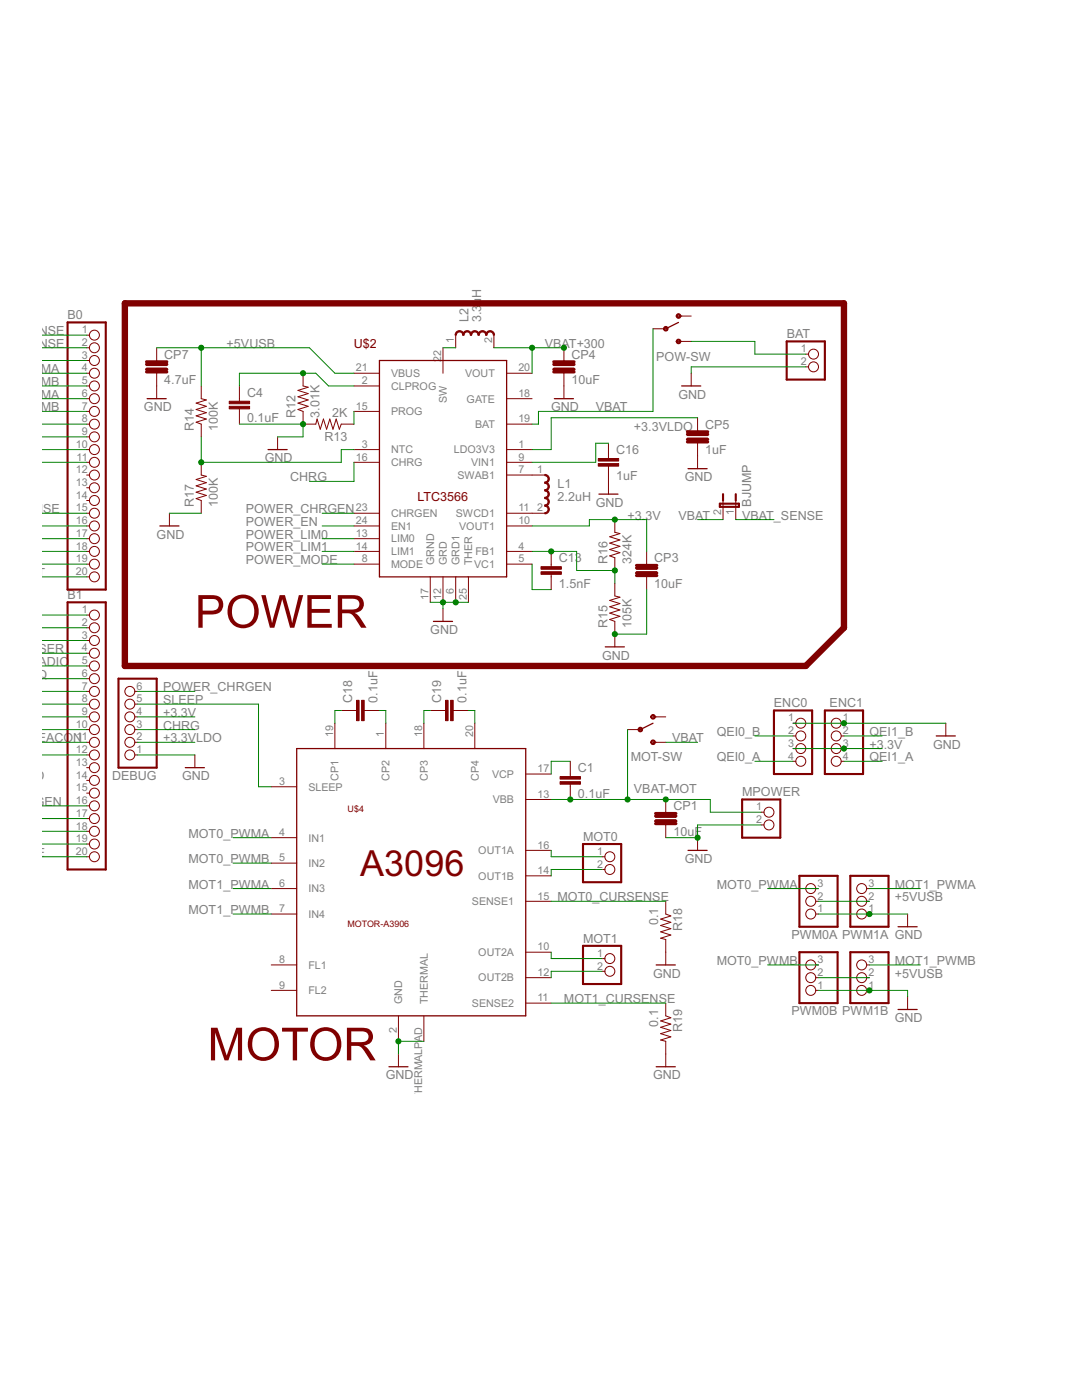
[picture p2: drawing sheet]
<svg xmlns="http://www.w3.org/2000/svg" width="216mm" height="279mm" viewBox="0 0 216 279" stroke-linecap="round" stroke-linejoin="round" font-family="sans-serif">
<g fill="#800000" stroke="#800000" stroke-width="1.3">
<path d="M24.9 60.5v72.4z"/>
<path d="M24.9 132.9h135.9z"/>
<path d="M160.8 132.9l7.6-7.6z"/>
<path d="M168.4 60.5v64.8z"/>
<path d="M24.9 60.5h143.5z"/>
</g>
<g fill="#800000" stroke="#800000" stroke-width=".2">
<path d="M106.2 102.4h2.5z"/>
<path d="M106.2 94.8h2.5z"/>
<path d="M98.6 66.9v2.5z"/>
<path d="M90.9 66.9v2.5z"/>
<path d="M47.8 77v2.6z"/>
<path d="M47.8 82.1v2.5z"/>
<path d="M47.8 79.6v.5z"/>
<path d="M47.8 81.6v.5z"/>
<path d="M110 110v2.6z"/>
<path d="M110 115.1v2.6z"/>
<path d="M110 112.6v.5z"/>
<path d="M110 114.6v.5z"/>
<path d="M60.5 74.5v2.5z"/>
<path d="M60.5 82.1v2.5z"/>
<path d="M59.5 81.7l1 .4z"/>
<path d="M59.5 81.7l2-.6z"/>
<path d="M59.5 80.5l2 .6z"/>
<path d="M59.5 80.5l2-.7z"/>
<path d="M59.5 79.2l2 .6z"/>
<path d="M59.5 79.2l2-.7z"/>
<path d="M59.5 77.9l2 .6z"/>
<path d="M59.5 77.9l2-.6z"/>
<path d="M60.5 77l1 .3z"/>
<path d="M60.5 84.6h2.5z"/>
<path d="M68.1 84.6h2.5z"/>
<path d="M68.1 84.6l-.4 1.1z"/>
<path d="M67.1 83.6l.6 2.1z"/>
<path d="M67.1 83.6l-.7 2.1z"/>
<path d="M65.8 83.6l.6 2.1z"/>
<path d="M65.8 83.6l-.6 2.1z"/>
<path d="M64.5 83.6l.7 2.1z"/>
<path d="M64.5 83.6l-.6 2.1z"/>
<path d="M63.3 83.6l.6 2.1z"/>
<path d="M63.3 83.6l-.3 1z"/>
<path d="M40.2 77v2.6z"/>
<path d="M40.2 84.6v2.6z"/>
<path d="M39.1 84.3l1.1 .3z"/>
<path d="M39.1 84.3l2.1-.7z"/>
<path d="M39.1 83l2.1 .6z"/>
<path d="M39.1 83l2.1-.6z"/>
<path d="M39.1 81.7l2.1 .7z"/>
<path d="M39.1 81.7l2.1-.6z"/>
<path d="M39.1 80.5l2.1 .6z"/>
<path d="M39.1 80.5l2.1-.7z"/>
<path d="M40.2 79.6l1 .2z"/>
<path d="M121.4 88.5v2.5z"/>
<path d="M121.4 93.5v2.6z"/>
<path d="M121.4 91v.5z"/>
<path d="M121.4 93v.5z"/>
<path d="M122.7 116.4v2.5z"/>
<path d="M122.7 124v2.6z"/>
<path d="M121.7 123.6l1 .4z"/>
<path d="M121.7 123.6l2-.6z"/>
<path d="M121.7 122.4l2 .6z"/>
<path d="M121.7 122.4l2-.7z"/>
<path d="M121.7 121.1l2 .6z"/>
<path d="M121.7 121.1l2-.6z"/>
<path d="M121.7 119.8l2 .7z"/>
<path d="M121.7 119.8l2-.6z"/>
<path d="M122.7 118.9l1 .3z"/>
<path d="M122.7 103.7v2.5z"/>
<path d="M122.7 111.3v2.6z"/>
<path d="M121.7 110.9l1 .4z"/>
<path d="M121.7 110.9l2-.6z"/>
<path d="M121.7 109.7l2 .6z"/>
<path d="M121.7 109.7l2-.7z"/>
<path d="M121.7 108.4l2 .6z"/>
<path d="M121.7 108.4l2-.6z"/>
<path d="M121.7 107.1l2 .7z"/>
<path d="M121.7 107.1l2-.6z"/>
<path d="M122.7 106.2l1 .3z"/>
<path d="M40.2 92.3v2.5z"/>
<path d="M40.2 99.9v2.5z"/>
<path d="M39.1 99.5l1.1 .4z"/>
<path d="M39.1 99.5l2.1-.6z"/>
<path d="M39.1 98.2l2.1 .7z"/>
<path d="M39.1 98.2l2.1-.6z"/>
<path d="M39.1 97l2.1 .6z"/>
<path d="M39.1 97l2.1-.7z"/>
<path d="M39.1 95.7l2.1 .6z"/>
<path d="M39.1 95.7l2.1-.6z"/>
<path d="M40.2 94.8l1 .3z"/>
<path d="M17.3 122.7h.5z"/>
<path d="M17.3 125.3h.5z"/>
<path d="M17.3 127.8h.5z"/>
<path d="M17.3 130.4h.5z"/>
<path d="M17.3 132.9h.5z"/>
<path d="M17.3 135.4h.5z"/>
<path d="M17.3 138h.5z"/>
<path d="M17.3 140.5h.5z"/>
<path d="M17.3 143.1h.5z"/>
<path d="M17.3 145.6h.5z"/>
<path d="M17.3 148.1h.5z"/>
<path d="M17.3 150.7h.5z"/>
<path d="M17.3 153.2h.5z"/>
<path d="M17.3 155.7h.5z"/>
<path d="M17.3 158.3h.5z"/>
<path d="M17.3 160.8h.5z"/>
<path d="M17.3 163.4h.5z"/>
<path d="M17.3 165.9h.5z"/>
<path d="M17.3 168.4h.5z"/>
<path d="M17.3 171h.5z"/>
<path d="M17.3 66.9h.5z"/>
<path d="M17.3 69.4h.5z"/>
<path d="M17.3 71.9h.5z"/>
<path d="M17.3 74.5h.5z"/>
<path d="M17.3 77h.5z"/>
<path d="M17.3 79.6h.5z"/>
<path d="M17.3 82.1h.5z"/>
<path d="M17.3 84.6h.5z"/>
<path d="M17.3 87.2h.5z"/>
<path d="M17.3 89.7h.5z"/>
<path d="M17.3 92.3h.5z"/>
<path d="M17.3 94.8h.5z"/>
<path d="M17.3 97.3h.5z"/>
<path d="M17.3 99.9h.5z"/>
<path d="M17.3 102.4h.5z"/>
<path d="M17.3 105h.5z"/>
<path d="M17.3 107.5h.5z"/>
<path d="M17.3 110h.5z"/>
<path d="M17.3 112.6h.5z"/>
<path d="M17.3 115.1h.5z"/>
<path d="M77 144.3v5.1z"/>
<path d="M79.5 202.7v5.1z"/>
<path d="M54.1 157h5.1z"/>
<path d="M54.1 167.2h5.1z"/>
<path d="M54.1 172.3h5.1z"/>
<path d="M54.1 177.3h5.1z"/>
<path d="M54.1 182.4h5.1z"/>
<path d="M54.1 192.6h5.1z"/>
<path d="M54.1 197.7h5.1z"/>
<path d="M104.9 190h5.1z"/>
<path d="M104.9 200.2h5.1z"/>
<path d="M104.9 195.1h5.1z"/>
<path d="M104.9 159.6h5.1z"/>
<path d="M104.9 174.8h5.1z"/>
<path d="M104.9 179.9h5.1z"/>
<path d="M104.9 169.7h5.1z"/>
<path d="M104.9 154.5h5.1z"/>
<path d="M84.6 144.3v5.1z"/>
<path d="M66.8 144.3v5.1z"/>
<path d="M94.7 144.3v5.1z"/>
<path d="M84.6 202.7v5.1z"/>
<path d="M68.1 141.8h2.5z"/>
<path d="M73.2 141.8h2.5z"/>
<path d="M70.6 141.8h.5z"/>
<path d="M72.7 141.8h.5z"/>
<path d="M85.9 141.8h2.5z"/>
<path d="M90.9 141.8h2.6z"/>
<path d="M88.4 141.8h.5z"/>
<path d="M90.4 141.8h.5z"/>
<path d="M31.3 77v2.6z"/>
<path d="M33.8 102.4v2.6z"/>
<path d="M88.4 121.5v2.5z"/>
<path d="M55.4 87.2v2.5z"/>
<path d="M112.5 77v2.6z"/>
<path d="M139.2 91v2.5z"/>
<path d="M121.4 96.1v2.5z"/>
<path d="M122.7 126.6v2.5z"/>
<path d="M139.2 167.2v2.5z"/>
<path d="M79.5 210.4v2.5z"/>
<path d="M132.8 187.5v2.5z"/>
<path d="M132.8 179.9v2.5z"/>
<path d="M132.8 182.4l1.1 .4z"/>
<path d="M131.8 183.4l2.1-.6z"/>
<path d="M131.8 183.4l2.1 .7z"/>
<path d="M131.8 184.7l2.1-.6z"/>
<path d="M131.8 184.7l2.1 .6z"/>
<path d="M131.8 186l2.1-.7z"/>
<path d="M131.8 186l2.1 .6z"/>
<path d="M131.8 187.2l2.1-.6z"/>
<path d="M131.8 187.2l1 .3z"/>
<path d="M132.8 207.8v2.6z"/>
<path d="M132.8 200.2v2.5z"/>
<path d="M132.8 202.7l1.1 .4z"/>
<path d="M131.8 203.8l2.1-.7z"/>
<path d="M131.8 203.8l2.1 .6z"/>
<path d="M131.8 205l2.1-.6z"/>
<path d="M131.8 205l2.1 .7z"/>
<path d="M131.8 206.3l2.1-.6z"/>
<path d="M131.8 206.3l2.1 .6z"/>
<path d="M131.8 207.6l2.1-.7z"/>
<path d="M131.8 207.6l1 .2z"/>
<path d="M132.8 210.4v2.5z"/>
<path d="M132.8 190v2.6z"/>
<path d="M120.1 171h.6z"/>
<path d="M120.1 173.5h.6z"/>
<path d="M120.1 191.3h.6z"/>
<path d="M120.1 193.8h.6z"/>
<path d="M132.8 159.6v2.5z"/>
<path d="M132.8 164.6v2.6z"/>
<path d="M132.8 162.1v.5z"/>
<path d="M132.8 164.1v.5z"/>
<path d="M129 110v2.6z"/>
<path d="M129 115.1v2.6z"/>
<path d="M129 112.6v.5z"/>
<path d="M129 114.6v.5z"/>
<path d="M112.5 69.4v2.5z"/>
<path d="M112.5 74.5v2.5z"/>
<path d="M112.5 71.9v.6z"/>
<path d="M112.5 74v.5z"/>
<path d="M139.2 83.4v2.5z"/>
<path d="M139.2 88.5v2.5z"/>
<path d="M139.2 85.9v.5z"/>
<path d="M139.2 87.9v.6z"/>
<path d="M31.3 69.4v2.5z"/>
<path d="M31.3 74.5v2.5z"/>
<path d="M31.3 71.9v.6z"/>
<path d="M31.3 74v.5z"/>
<path d="M160.8 70.7h.5z"/>
<path d="M160.8 73.2h.5z"/>
<path d="M137.9 74.5v2.5z"/>
<path d="M113.8 151.9v2.6z"/>
<path d="M113.8 157v2.6z"/>
<path d="M113.8 154.5v.5z"/>
<path d="M113.8 156.5v.5z"/>
<path d="M158.2 144.3h.6z"/>
<path d="M158.2 146.9h.6z"/>
<path d="M158.2 149.4h.6z"/>
<path d="M158.2 151.9h.6z"/>
<path d="M167.9 144.3h.5z"/>
<path d="M167.9 146.9h.5z"/>
<path d="M167.9 149.4h.5z"/>
<path d="M167.9 151.9h.5z"/>
<path d="M162.8 182.4h.5z"/>
<path d="M162.8 179.9h.5z"/>
<path d="M162.8 177.3h.5z"/>
<path d="M172.9 182.4h.6z"/>
<path d="M172.9 179.9h.6z"/>
<path d="M172.9 177.3h.6z"/>
<path d="M162.8 197.7h.5z"/>
<path d="M162.8 195.1h.5z"/>
<path d="M162.8 192.6h.5z"/>
<path d="M172.9 197.7h.6z"/>
<path d="M172.9 195.1h.6z"/>
<path d="M172.9 192.6h.6z"/>
<path d="M188.7 144.3v2.6z"/>
<path d="M26.9 150.7h.6z"/>
<path d="M26.9 148.1h.6z"/>
<path d="M26.9 145.6h.6z"/>
<path d="M26.9 143.1h.6z"/>
<path d="M26.9 140.5h.6z"/>
<path d="M26.9 138h.6z"/>
<path d="M38.9 150.7v2.5z"/>
<path d="M181.1 198.9v2.6z"/>
<path d="M181.1 182.4v2.6z"/>
<path d="M146.8 101.2v2.5z"/>
<path d="M146.8 99.9v1.3z"/>
<path d="M144.3 101.2v2.5z"/>
<path d="M144.3 99.9v1.3z"/>
<path d="M130.3 65.6h2.5z"/>
<path d="M135.4 68.1h2.5z"/>
<path d="M135.4 68.1h.6z"/>
<path d="M135.4 63.1h.6z"/>
<path d="M135.4 63.1h2.5z"/>
<path d="M125.2 145.6h2.6z"/>
<path d="M130.3 148.1h2.5z"/>
<path d="M130.3 148.1h.6z"/>
<path d="M130.3 143.1h.6z"/>
<path d="M130.3 143.1h2.5z"/>
<path d="M151.9 162.1h.5z"/>
<path d="M151.9 164.6h.5z"/>
<path d="M70.6 74.5h5.1z"/>
<path d="M70.6 77h5.1z"/>
<path d="M70.6 82.1h5.1z"/>
<path d="M70.6 89.7h5.1z"/>
<path d="M70.6 92.3h5.1z"/>
<path d="M70.6 102.4h5.1z"/>
<path d="M70.6 105h5.1z"/>
<path d="M70.6 107.5h5.1z"/>
<path d="M70.6 110h5.1z"/>
<path d="M70.6 112.6h5.1z"/>
<path d="M88.4 69.4v5.1z"/>
<path d="M101.1 74.5h5.1z"/>
<path d="M101.1 79.6h5.1z"/>
<path d="M101.1 89.7h5.1z"/>
<path d="M101.1 92.3h5.1z"/>
<path d="M101.1 94.8h5.1z"/>
<path d="M101.1 102.4h5.1z"/>
<path d="M101.1 110h5.1z"/>
<path d="M101.1 105h5.1z"/>
<path d="M101.1 112.6h5.1z"/>
<path d="M101.1 84.6h5.1z"/>
<path d="M85.9 115.1v5.1z"/>
<path d="M88.4 115.1v5.1z"/>
<path d="M90.9 115.1v5.1z"/>
<path d="M93.5 115.1v5.1z"/>
<path d="M108.7 94.7a.89 .89 0 0 1 .9 .9 .89 .89 0 0 1-.9 .9v-.3a.63 .63 0 0 0 .6-.6 .63 .63 0 0 0-.6-.7z" fill-rule="evenodd"/>
<path d="M108.7 96.2a.89 .89 0 0 1 .9 .9 .89 .89 0 0 1-.9 .9v-.3a.63 .63 0 0 0 .6-.6 .63 .63 0 0 0-.6-.6z" fill-rule="evenodd"/>
<path d="M108.7 97.7a.89 .89 0 0 1 .9 .9 .89 .89 0 0 1-.9 .9v-.2a.63 .63 0 0 0 .6-.7 .63 .63 0 0 0-.6-.6z" fill-rule="evenodd"/>
<path d="M108.7 99.3a.89 .89 0 0 1 .9 .8 .89 .89 0 0 1-.9 .9v-.2a.63 .63 0 0 0 .6-.7 .63 .63 0 0 0-.6-.6z" fill-rule="evenodd"/>
<path d="M108.7 100.8a.89 .89 0 0 1 .9 .9 .89 .89 0 0 1-.9 .9v-.3a.63 .63 0 0 0 .6-.6 .63 .63 0 0 0-.6-.7z" fill-rule="evenodd"/>
<path d="M91 66.3a.89 .89 0 0 1 1-.3 .89 .89 0 0 1 .6 .9h-.3a.63 .63 0 0 0-.6-.6 .63 .63 0 0 0-.6 .6h-.3z" fill-rule="evenodd"/>
<path d="M92.5 66.3a.89 .89 0 0 1 1-.3 .89 .89 0 0 1 .6 .9h-.2a.63 .63 0 0 0-.7-.6 .63 .63 0 0 0-.6 .6h-.3z" fill-rule="evenodd"/>
<path d="M94.1 66.3a.89 .89 0 0 1 1-.3 .89 .89 0 0 1 .5 .9h-.2a.63 .63 0 0 0-.7-.6 .63 .63 0 0 0-.6 .6h-.2z" fill-rule="evenodd"/>
<path d="M95.6 66.3a.89 .89 0 0 1 1-.3 .89 .89 0 0 1 .6 .9h-.3a.63 .63 0 0 0-.6-.6 .63 .63 0 0 0-.7 .6h-.2z" fill-rule="evenodd"/>
<path d="M97.1 66.3a.89 .89 0 0 1 1-.3 .89 .89 0 0 1 .6 .9h-.3a.63 .63 0 0 0-.6-.6 .63 .63 0 0 0-.6 .6h-.3z" fill-rule="evenodd"/>
<path d="M135.1 62.7a.46 .46 0 0 1 .7 .2 .46 .46 0 0 1-.3 .6 .46 .46 0 0 1-.6-.4h.2a.26 .26 0 0 1 .4-.3 .26 .26 0 0 1 .1 .5 .26 .26 0 0 1-.5-.1l-.2-.1z" fill-rule="evenodd"/>
<path d="M135.1 67.8a.47 .47 0 0 1 .7 .2 .47 .47 0 0 1-.3 .6 .47 .47 0 0 1-.6-.5h.2a.26 .26 0 0 1 .4-.2 .26 .26 0 0 1 .1 .4 .26 .26 0 0 1-.5 0v-.2h-.2z" fill-rule="evenodd"/>
<path d="M132.6 65.3a.46 .46 0 0 1 .7 .1 .46 .46 0 0 1-.4 .7 .46 .46 0 0 1-.5-.5h.2a.26 .26 0 0 1 .3-.2 .26 .26 0 0 1 .1 .4 .26 .26 0 0 1-.4-.1l-.2-.1z" fill-rule="evenodd"/>
<path d="M130 142.7a.46 .46 0 0 1 .7 .2 .46 .46 0 0 1-.3 .6 .46 .46 0 0 1-.6-.4h.2a.26 .26 0 0 1 .4-.3 .26 .26 0 0 1 .1 .5 .26 .26 0 0 1-.4-.1l-.3-.1z" fill-rule="evenodd"/>
<path d="M130 147.8a.47 .47 0 0 1 .7 .1 .47 .47 0 0 1-.3 .7 .47 .47 0 0 1-.6-.5h.2a.26 .26 0 0 1 .4-.2 .26 .26 0 0 1 .1 .4 .26 .26 0 0 1-.4 0l-.3-.2z" fill-rule="evenodd"/>
<path d="M127.5 145.2a.46 .46 0 0 1 .7 .2 .46 .46 0 0 1-.4 .7 .46 .46 0 0 1-.5-.5h.2a.26 .26 0 0 1 .4-.2 .26 .26 0 0 1 .1 .4 .26 .26 0 0 1-.5-.1l-.2-.1z" fill-rule="evenodd"/>
</g>
<g fill="#800000" stroke="#800000" stroke-width=".2">
<path d="M45.7 81.1h4.1v.5h-4.1z"/>
<path d="M45.7 80.1h4.1v.5h-4.1z"/>
<path d="M107.9 114.1h4.1v.5h-4.1z"/>
<path d="M107.9 113.1h4.1v.5h-4.1z"/>
<path d="M119.4 92.5h4v.5h-4z"/>
<path d="M119.4 91.5h4v.5h-4z"/>
<path d="M72.2 139.8h.5v4h-.5z"/>
<path d="M71.1 139.8h.5v4h-.5z"/>
<path d="M89.9 139.8h.5v4h-.5z"/>
<path d="M88.9 139.8h.5v4h-.5z"/>
<path d="M130.8 163.6h4.1v.5h-4.1z"/>
<path d="M130.8 162.6h4.1v.5h-4.1z"/>
<path d="M127 114.1h4.1v.5h-4.1z"/>
<path d="M127 113.1h4.1v.5h-4.1z"/>
<path d="M110.5 73.5h4.1v.5h-4.1z"/>
<path d="M110.5 72.5h4.1v.5h-4.1z"/>
<path d="M137.2 87.4h4v.5h-4z"/>
<path d="M137.2 86.4h4v.5h-4z"/>
<path d="M29.2 73.5h4.1v.5h-4.1z"/>
<path d="M29.2 72.5h4.1v.5h-4.1z"/>
<path d="M111.8 156h4v.5h-4z"/>
<path d="M111.8 155h4v.5h-4z"/>
</g>
<g fill="none" stroke="#800000" stroke-width=".2">
<circle cx="18.8" cy="71.9" r=".99"/>
<circle cx="18.8" cy="74.5" r=".99"/>
<circle cx="18.8" cy="66.9" r=".99"/>
<circle cx="18.8" cy="79.6" r=".99"/>
<circle cx="18.8" cy="69.4" r=".99"/>
<circle cx="18.8" cy="77" r=".99"/>
<circle cx="162.3" cy="73.2" r=".99"/>
<circle cx="162.3" cy="70.7" r=".99"/>
<circle cx="18.8" cy="92.3" r=".99"/>
<circle cx="18.8" cy="99.9" r=".99"/>
<circle cx="18.8" cy="87.2" r=".99"/>
<circle cx="18.8" cy="97.3" r=".99"/>
<circle cx="18.8" cy="89.7" r=".99"/>
<circle cx="18.8" cy="94.8" r=".99"/>
<circle cx="18.8" cy="84.6" r=".99"/>
<circle cx="18.8" cy="82.1" r=".99"/>
<circle cx="18.8" cy="102.4" r=".99"/>
<circle cx="18.8" cy="115.1" r=".99"/>
<circle cx="18.8" cy="105" r=".99"/>
<circle cx="18.8" cy="110" r=".99"/>
<circle cx="18.8" cy="112.6" r=".99"/>
<circle cx="18.8" cy="107.5" r=".99"/>
<circle cx="18.8" cy="132.9" r=".99"/>
<circle cx="18.8" cy="135.4" r=".99"/>
<circle cx="18.8" cy="125.3" r=".99"/>
<circle cx="18.8" cy="130.4" r=".99"/>
<circle cx="18.8" cy="122.7" r=".99"/>
<circle cx="18.8" cy="138" r=".99"/>
<circle cx="18.8" cy="127.8" r=".99"/>
<circle cx="25.9" cy="138" r=".99"/>
<circle cx="18.8" cy="158.3" r=".99"/>
<circle cx="18.8" cy="150.7" r=".99"/>
<circle cx="18.8" cy="153.2" r=".99"/>
<circle cx="18.8" cy="140.5" r=".99"/>
<circle cx="18.8" cy="145.6" r=".99"/>
<circle cx="18.8" cy="148.1" r=".99"/>
<circle cx="18.8" cy="155.7" r=".99"/>
<circle cx="18.8" cy="143.1" r=".99"/>
<circle cx="25.9" cy="145.6" r=".99"/>
<circle cx="25.9" cy="143.1" r=".99"/>
<circle cx="25.9" cy="150.7" r=".99"/>
<circle cx="25.9" cy="148.1" r=".99"/>
<circle cx="25.9" cy="140.5" r=".99"/>
<circle cx="159.8" cy="146.9" r=".99"/>
<circle cx="159.8" cy="144.3" r=".99"/>
<circle cx="159.8" cy="151.9" r=".99"/>
<circle cx="159.8" cy="149.4" r=".99"/>
<circle cx="166.9" cy="149.4" r=".99"/>
<circle cx="166.9" cy="151.9" r=".99"/>
<circle cx="166.9" cy="144.3" r=".99"/>
<circle cx="166.9" cy="146.9" r=".99"/>
<circle cx="18.8" cy="165.9" r=".99"/>
<circle cx="18.8" cy="168.4" r=".99"/>
<circle cx="18.8" cy="160.8" r=".99"/>
<circle cx="18.8" cy="163.4" r=".99"/>
<circle cx="18.8" cy="171" r=".99"/>
<circle cx="121.7" cy="173.5" r=".99"/>
<circle cx="121.7" cy="171" r=".99"/>
<circle cx="153.4" cy="162.1" r=".99"/>
<circle cx="153.4" cy="164.6" r=".99"/>
<circle cx="161.8" cy="179.9" r=".99"/>
<circle cx="161.8" cy="177.3" r=".99"/>
<circle cx="171.9" cy="179.9" r=".99"/>
<circle cx="171.9" cy="177.3" r=".99"/>
<circle cx="121.7" cy="191.3" r=".99"/>
<circle cx="121.7" cy="193.8" r=".99"/>
<circle cx="161.8" cy="182.4" r=".99"/>
<circle cx="161.8" cy="195.1" r=".99"/>
<circle cx="161.8" cy="197.7" r=".99"/>
<circle cx="161.8" cy="192.6" r=".99"/>
<circle cx="171.9" cy="195.1" r=".99"/>
<circle cx="171.9" cy="182.4" r=".99"/>
<circle cx="171.9" cy="197.7" r=".99"/>
<circle cx="171.9" cy="192.6" r=".99"/>
</g>
<g fill="#800000" stroke="#800000" stroke-width=".42">
<path d="M13.5 173.5h7.6z"/>
<path d="M21.1 120.2v53.3z"/>
<path d="M13.5 120.2h7.6z"/>
<path d="M13.5 120.2v53.3z"/>
<path d="M13.5 117.7h7.6z"/>
<path d="M21.1 64.3v53.4z"/>
<path d="M13.5 64.3h7.6z"/>
<path d="M13.5 64.3v53.4z"/>
<path d="M116.3 176.1h7.7z"/>
<path d="M124 168.4v7.7z"/>
<path d="M116.3 168.4h7.7z"/>
<path d="M116.3 168.4v7.7z"/>
<path d="M116.3 196.4h7.7z"/>
<path d="M124 188.8v7.6z"/>
<path d="M116.3 188.8h7.7z"/>
<path d="M116.3 188.8v7.6z"/>
<path d="M157 75.8h7.6z"/>
<path d="M164.6 68.1v7.7z"/>
<path d="M157 68.1h7.6z"/>
<path d="M157 68.1v7.7z"/>
<path d="M154.4 154.5h7.7z"/>
<path d="M162.1 141.8v12.7z"/>
<path d="M154.4 141.8h7.7z"/>
<path d="M154.4 141.8v12.7z"/>
<path d="M164.6 154.5h7.6z"/>
<path d="M164.6 141.8v12.7z"/>
<path d="M164.6 141.8h7.6z"/>
<path d="M172.2 141.8v12.7z"/>
<path d="M159.5 174.8h7.6z"/>
<path d="M159.5 174.8v10.2z"/>
<path d="M159.5 185h7.6z"/>
<path d="M167.1 174.8v10.2z"/>
<path d="M169.7 174.8h7.6z"/>
<path d="M169.7 174.8v10.2z"/>
<path d="M169.7 185h7.6z"/>
<path d="M177.3 174.8v10.2z"/>
<path d="M159.5 190h7.6z"/>
<path d="M159.5 190v10.2z"/>
<path d="M159.5 200.2h7.6z"/>
<path d="M167.1 190v10.2z"/>
<path d="M169.7 190h7.6z"/>
<path d="M169.7 190v10.2z"/>
<path d="M169.7 200.2h7.6z"/>
<path d="M177.3 190v10.2z"/>
<path d="M23.6 135.4h7.7z"/>
<path d="M23.6 135.4v17.8z"/>
<path d="M23.6 153.2h7.7z"/>
<path d="M31.3 135.4v17.8z"/>
<path d="M146.8 98.6v1.3z"/>
<path d="M144.3 98.6v1.3z"/>
<path d="M143.6 101.2h3.8z"/>
<path d="M143.6 100.5v.7z"/>
<path d="M143.6 100.5h3.8z"/>
<path d="M147.4 100.5v.7z"/>
<path d="M148.1 167.2h7.6z"/>
<path d="M155.7 159.6v7.6z"/>
<path d="M148.1 159.6h7.6z"/>
<path d="M148.1 159.6v7.6z"/>
</g>
<g fill="#800000" stroke="#800000" stroke-width=".25">
<path d="M59.2 149.4v53.3z"/>
<path d="M59.2 202.7h45.7z"/>
<path d="M104.9 149.4v53.3z"/>
<path d="M59.2 149.4h45.7z"/>
<path d="M29.4 79.6h3.8z"/>
<path d="M31.9 105h3.8z"/>
<path d="M86.5 124h3.8z"/>
<path d="M53.5 89.7h3.8z"/>
<path d="M110.6 79.6h3.8z"/>
<path d="M137.3 93.5h3.8z"/>
<path d="M119.5 98.6h3.8z"/>
<path d="M120.8 129.1h3.8z"/>
<path d="M137.3 169.7h3.8z"/>
<path d="M77.6 212.9h3.8z"/>
<path d="M130.9 212.9h3.8z"/>
<path d="M130.9 192.6h3.8z"/>
<path d="M136 77h3.8z"/>
<path d="M186.8 146.9h3.8z"/>
<path d="M37 153.2h3.8z"/>
<path d="M179.2 201.5h3.8z"/>
<path d="M179.2 185h3.8z"/>
<path d="M132.8 65.6l2.6-1.3z"/>
<path d="M127.8 145.6l2.5-1.3z"/>
<path d="M75.7 71.9v43.2z"/>
<path d="M75.7 115.1h25.4z"/>
<path d="M101.1 71.9v43.2z"/>
<path d="M75.7 71.9h25.4z"/>
</g>
<g fill="#800000" stroke="#800000" stroke-width=".61">
<path d="M130.8 164.4h4.1z"/>
<path d="M130.8 162.3h4.1z"/>
<path d="M130.8 162.9h4.1z"/>
<path d="M130.8 163.9h4.1z"/>
<path d="M127 114.9h4.1z"/>
<path d="M127 112.8h4.1z"/>
<path d="M127 113.3h4.1z"/>
<path d="M127 114.4h4.1z"/>
<path d="M110.5 74.2h4.1z"/>
<path d="M110.5 72.2h4.1z"/>
<path d="M110.5 72.7h4.1z"/>
<path d="M110.5 73.7h4.1z"/>
<path d="M137.2 88.2h4z"/>
<path d="M137.2 86.2h4z"/>
<path d="M137.2 86.7h4z"/>
<path d="M137.2 87.7h4z"/>
<path d="M29.2 74.2h4.1z"/>
<path d="M29.2 72.2h4.1z"/>
<path d="M29.2 72.7h4.1z"/>
<path d="M29.2 73.7h4.1z"/>
</g>
<g fill="#008000" stroke="#008000" stroke-width=".2">
<path d="M40.2 87.2v5.1z"/>
<path d="M40.2 92.3h27.9z"/>
<path d="M68.1 89.7v2.6z"/>
<path d="M68.1 89.7h2.5z"/>
<path d="M47.8 74.5v2.5z"/>
<path d="M47.8 74.5h12.7z"/>
<path d="M60.5 74.5h2.5z"/>
<path d="M63 74.5l2.6 2.5z"/>
<path d="M65.6 77h5z"/>
<path d="M88.4 69.4h2.5z"/>
<path d="M106.2 112.6v5.1z"/>
<path d="M106.2 117.7h3.8z"/>
<path d="M106.2 110h3.8z"/>
<path d="M110 110h5.1z"/>
<path d="M115.1 110v3.9z"/>
<path d="M115.1 113.9h7.6z"/>
<path d="M122.7 113.9v2.5z"/>
<path d="M70.6 82.1v2.5z"/>
<path d="M106.2 84.6h1.2z"/>
<path d="M107.4 82.1v2.5z"/>
<path d="M107.4 82.1h22.9z"/>
<path d="M130.3 65.6v16.5z"/>
<path d="M139.2 103.7h5.1z"/>
<path d="M132.8 148.1h6.4z"/>
<path d="M66.8 141.8v2.5z"/>
<path d="M66.8 141.8h1.3z"/>
<path d="M77 141.8v2.5z"/>
<path d="M75.7 141.8h1.3z"/>
<path d="M84.6 141.8v2.5z"/>
<path d="M84.6 141.8h1.3z"/>
<path d="M94.7 141.8v2.5z"/>
<path d="M93.5 141.8h1.2z"/>
<path d="M110 151.9v2.6z"/>
<path d="M110 151.9h3.8z"/>
<path d="M8.5 122.7h8.8z"/>
<path d="M8.5 125.3h8.8z"/>
<path d="M8.5 127.8h8.8z"/>
<path d="M8.5 130.4h8.8z"/>
<path d="M8.5 132.9h8.8z"/>
<path d="M8.5 135.4h8.8z"/>
<path d="M8.5 138h8.8z"/>
<path d="M8.5 140.5h8.8z"/>
<path d="M8.5 143.1h8.8z"/>
<path d="M8.5 145.6h8.8z"/>
<path d="M8.5 148.1h8.8z"/>
<path d="M8.5 115.1h8.8z"/>
<path d="M8.5 112.6h8.8z"/>
<path d="M8.5 107.5h8.8z"/>
<path d="M40.2 69.4v7.6z"/>
<path d="M31.3 69.4h8.9z"/>
<path d="M66.8 74.5h3.8z"/>
<path d="M61.7 69.4l5.1 5.1z"/>
<path d="M40.2 69.4h21.5z"/>
<path d="M163.3 179.9h10.2z"/>
<path d="M163.3 195.1h10.2z"/>
<path d="M8.5 105h8.8z"/>
<path d="M129 103.7v6.3z"/>
<path d="M122.7 103.7h6.3z"/>
<path d="M106.2 105h11.4z"/>
<path d="M117.6 103.7v1.3z"/>
<path d="M117.6 103.7h5.1z"/>
<path d="M158.2 149.4h10.2z"/>
<path d="M168.4 149.4h7.6z"/>
<path d="M27.5 143.1h11.4z"/>
<path d="M8.5 102.4h8.8z"/>
<path d="M146.8 103.7h7.6z"/>
<path d="M8.5 92.3h8.8z"/>
<path d="M168.4 146.9h7.6z"/>
<path d="M8.5 89.7h8.8z"/>
<path d="M168.4 151.9h7.6z"/>
<path d="M8.5 87.2h8.8z"/>
<path d="M150.6 146.9h7.6z"/>
<path d="M8.5 84.6h8.8z"/>
<path d="M150.6 151.9h7.6z"/>
<path d="M8.5 82.1h8.8z"/>
<path d="M46.5 182.4h7.6z"/>
<path d="M173.5 192.6h10.1z"/>
<path d="M8.5 79.6h8.8z"/>
<path d="M46.5 177.3h7.6z"/>
<path d="M173.5 177.3h10.1z"/>
<path d="M8.5 77h8.8z"/>
<path d="M46.5 172.3h7.6z"/>
<path d="M153.2 192.6h10.1z"/>
<path d="M8.5 74.5h8.8z"/>
<path d="M46.5 167.2h7.6z"/>
<path d="M153.2 177.3h10.1z"/>
<path d="M8.5 69.4h8.8z"/>
<path d="M110 200.2h22.8z"/>
<path d="M8.5 66.9h8.8z"/>
<path d="M110 179.9h22.8z"/>
<path d="M8.5 110h8.8z"/>
<path d="M110 83.4h29.2z"/>
<path d="M110 83.4v6.3z"/>
<path d="M106.2 89.7h3.8z"/>
<path d="M27.5 148.1h11.4z"/>
<path d="M98.6 69.4h7.6z"/>
<path d="M106.2 69.4v5.1z"/>
<path d="M106.2 69.4h6.3z"/>
<path d="M8.5 150.7h8.8z"/>
<path d="M8.5 71.9h8.8z"/>
<path d="M33.8 102.4h6.4z"/>
<path d="M85.9 120.2h2.5z"/>
<path d="M88.4 120.2v1.3z"/>
<path d="M90.9 120.2h2.6z"/>
<path d="M88.4 120.2h2.5z"/>
<path d="M60.5 84.6v2.6z"/>
<path d="M55.4 87.2h5.1z"/>
<path d="M47.8 84.6h12.7z"/>
<path d="M122.7 126.6h6.3z"/>
<path d="M129 117.7v8.9z"/>
<path d="M79.5 207.8v2.6z"/>
<path d="M79.5 207.8h5.1z"/>
<path d="M132.8 167.2h6.4z"/>
<path d="M139.2 164.6h12.7z"/>
<path d="M139.2 164.6v2.6z"/>
<path d="M137.9 73.2v1.3z"/>
<path d="M137.9 73.2h22.9z"/>
<path d="M27.5 150.7h11.4z"/>
<path d="M158.2 144.3h10.2z"/>
<path d="M168.4 144.3h20.3z"/>
<path d="M163.3 182.4h10.2z"/>
<path d="M173.5 182.4h7.6z"/>
<path d="M163.3 197.7h10.2z"/>
<path d="M173.5 197.7h7.6z"/>
<path d="M181.1 197.7v1.2z"/>
<path d="M110 171h10.1z"/>
<path d="M110 169.7v1.3z"/>
<path d="M110 173.5h10.1z"/>
<path d="M110 173.5v1.3z"/>
<path d="M110 193.8v1.3z"/>
<path d="M110 193.8h10.1z"/>
<path d="M110 191.3h10.1z"/>
<path d="M110 190v1.3z"/>
<path d="M106.2 92.3h12.7z"/>
<path d="M118.9 88.5v3.8z"/>
<path d="M118.9 88.5h2.5z"/>
<path d="M150.6 70.7h10.2z"/>
<path d="M150.6 68.1v2.6z"/>
<path d="M137.9 68.1h12.7z"/>
<path d="M110 159.6h3.8z"/>
<path d="M125.2 159.6h7.6z"/>
<path d="M113.8 159.6h11.4z"/>
<path d="M125.2 145.6v14z"/>
<path d="M141.7 162.1h10.2z"/>
<path d="M141.7 159.6v2.5z"/>
<path d="M132.8 159.6h8.9z"/>
<path d="M51.6 157h2.5z"/>
<path d="M51.6 140.5v16.5z"/>
<path d="M27.5 140.5h24.1z"/>
<path d="M8.5 171h8.8z"/>
<path d="M64.3 112.6h6.3z"/>
<path d="M8.5 168.4h8.8z"/>
<path d="M64.3 110h6.3z"/>
<path d="M8.5 165.9h8.8z"/>
<path d="M64.3 107.5h6.3z"/>
<path d="M8.5 163.4h8.8z"/>
<path d="M64.3 105h6.3z"/>
<path d="M8.5 160.8h8.8z"/>
<path d="M27.5 138h11.4z"/>
<path d="M64.3 102.4h6.3z"/>
<path d="M27.5 145.6h11.4z"/>
<path d="M70.6 92.3v3.8z"/>
<path d="M61.7 96.1h8.9z"/>
<circle cx="40.2" cy="92.3" r=".51"/>
<circle cx="60.5" cy="74.5" r=".51"/>
<circle cx="110" cy="110" r=".51"/>
<circle cx="122.7" cy="113.9" r=".51"/>
<circle cx="40.2" cy="69.4" r=".51"/>
<circle cx="122.7" cy="103.7" r=".51"/>
<circle cx="168.4" cy="149.4" r=".51"/>
<circle cx="106.2" cy="69.4" r=".51"/>
<circle cx="112.5" cy="69.4" r=".51"/>
<circle cx="88.4" cy="120.2" r=".51"/>
<circle cx="90.9" cy="120.2" r=".51"/>
<circle cx="60.5" cy="84.6" r=".51"/>
<circle cx="122.7" cy="126.6" r=".51"/>
<circle cx="79.5" cy="207.8" r=".51"/>
<circle cx="139.2" cy="167.2" r=".51"/>
<circle cx="168.4" cy="144.3" r=".51"/>
<circle cx="173.5" cy="182.4" r=".51"/>
<circle cx="173.5" cy="197.7" r=".51"/>
<circle cx="132.8" cy="159.6" r=".51"/>
<circle cx="113.8" cy="159.6" r=".51"/>
<circle cx="125.2" cy="159.6" r=".51"/>
</g>
<g font-size="10.2" fill="#800000">
<text x="38.9" y="125.3">POWER</text>
<text x="41.4" y="211.6">MOTOR</text>
</g>
<text font-size="8" fill="#800000" x="71.9" y="174.8">A3096</text>
<g font-size="2.8" fill="#808080">
<text x="13.5" y="63.7">B0</text>
<text x="93.5" y="64.3" transform="rotate(-90 93.5 64.3)">L2</text>
<text x="96" y="64.3" transform="rotate(-90 96 64.3)">3.3uH</text>
<text x=".8" y="69.4">URSENSE</text>
<text x=".8" y="66.9">URSENSE</text>
<text x="32.8" y="71.6">CP7</text>
<text x="45.2" y="69.4">+5VUSB</text>
<text x="108.7" y="69.4">VBAT+300</text>
<text x="114.1" y="71.6">CP4</text>
<text x="130.9" y="72">POW-SW</text>
<text x="157" y="67.5">BAT</text>
<text x="-.3" y="77">T0_PWMB</text>
<text x="-.3" y="74.5">T0_PWMA</text>
<text x="32.8" y="76.7">4.7uF</text>
<text x="114.1" y="76.7">10uF</text>
<text x="-.3" y="82.1">T1_PWMB</text>
<text x="-.3" y="79.6">T1_PWMA</text>
<text x="28.7" y="82.1">GND</text>
<text x="49.3" y="79.2">C4</text>
<text x="59" y="83.4" transform="rotate(-90 59 83.4)">R12</text>
<text x="63.8" y="83.4" transform="rotate(-90 63.8 83.4)">3.01K</text>
<text x="66.3" y="83.1">2K</text>
<text x="110" y="82.1">GND</text>
<text x="118.9" y="82.1">VBAT</text>
<text x="135.4" y="79.6">GND</text>
<text x="38.6" y="85.9" transform="rotate(-90 38.6 85.9)">R14</text>
<text x="43.4" y="85.9" transform="rotate(-90 43.4 85.9)">100K</text>
<text x="49.3" y="84.3">0.1uF</text>
<text x="64.8" y="87.9">R13</text>
<text x="126.5" y="85.9">+3.3VLDO</text>
<text x="140.7" y="85.5">CP5</text>
<text x="52.8" y="92.3">GND</text>
<text x="122.9" y="95.7">1uF</text>
<text x="122.9" y="90.6">C16</text>
<text x="140.7" y="90.6">1uF</text>
<text x="38.6" y="101.2" transform="rotate(-90 38.6 101.2)">R17</text>
<text x="43.4" y="101.2" transform="rotate(-90 43.4 101.2)">100K</text>
<text x="57.9" y="96.1">CHRG</text>
<text x="111.3" y="99.9">2.2uH</text>
<text x="111.3" y="97.3">L1</text>
<text x="118.9" y="101.2">GND</text>
<text x="136.7" y="96.1">GND</text>
<text x="149.9" y="101.2" transform="rotate(-90 149.9 101.2)">BJUMP</text>
<text x="-1" y="102.4">AT_SENSE</text>
<text x="31.3" y="107.5">GND</text>
<text x="49" y="107.5">POWER_LIM0</text>
<text x="49" y="105">POWER_EN</text>
<text x="49" y="102.4">POWER_CHRGEN</text>
<text x="125.2" y="103.7">+3.3V</text>
<text x="135.4" y="103.7">VBAT</text>
<text x="148.1" y="103.7">VBAT_SENSE</text>
<text x="49" y="112.6">POWER_MODE</text>
<text x="49" y="110">POWER_LIM1</text>
<text x="111.5" y="112.2">C13</text>
<text x="121.2" y="112.6" transform="rotate(-90 121.2 112.6)">R16</text>
<text x="126" y="112.6" transform="rotate(-90 126 112.6)">324K</text>
<text x="130.6" y="112.2">CP3</text>
<text x=".2" y="115.1">BOOST</text>
<text x="13.5" y="119.6">B1</text>
<text x="111.5" y="117.3">1.5nF</text>
<text x="130.6" y="117.3">10uF</text>
<text x="121.2" y="125.3" transform="rotate(-90 121.2 125.3)">R15</text>
<text x="126" y="125.3" transform="rotate(-90 126 125.3)">105K</text>
<text x="-1" y="130.4">I_SS_USER</text>
<text x="85.9" y="126.6">GND</text>
<text x="120.1" y="131.6">GND</text>
<text x="-1" y="132.9">I_SS_RADIO</text>
<text x="-.8" y="135.4">DIO_IRQ</text>
<text x="32.5" y="138">POWER_CHRGEN</text>
<text x="32.5" y="143.1">+3.3V</text>
<text x="32.5" y="140.5">SLEEP</text>
<text x="70.2" y="140.3" transform="rotate(-90 70.2 140.3)">C18</text>
<text x="75.3" y="140.3" transform="rotate(-90 75.3 140.3)">0.1uF</text>
<text x="88" y="140.3" transform="rotate(-90 88 140.3)">C19</text>
<text x="93.1" y="140.3" transform="rotate(-90 93.1 140.3)">0.1uF</text>
<text x="154.4" y="141.2">ENC0</text>
<text x="165.5" y="141.2">ENC1</text>
<text x=".6" y="148.1">_IR_BEACON</text>
<text x="32.5" y="148.1">+3.3VLDO</text>
<text x="32.5" y="145.6">CHRG</text>
<text x="134.1" y="148.1">VBAT</text>
<text x="143" y="146.9">QEI0_B</text>
<text x="173.5" y="149.4">+3.3V</text>
<text x="173.5" y="146.9">QEI1_B</text>
<text x="186.2" y="149.4">GND</text>
<text x="3.3" y="155.8">GND</text>
<text x="22.4" y="155.6">DEBUG</text>
<text x="36.3" y="155.8">GND</text>
<text x="115.3" y="154.1">C1</text>
<text x="125.9" y="151.9">MOT-SW</text>
<text x="143" y="151.9">QEI0_A</text>
<text x="173.5" y="151.9">QEI1_A</text>
<text x=".1" y="160.8">_CHRGEN</text>
<text x="115.3" y="159.2">0.1uF</text>
<text x="126.5" y="158.3">VBAT-MOT</text>
<text x="134.4" y="161.7">CP1</text>
<text x="148.1" y="158.9">MPOWER</text>
<text x="37.6" y="167.2">MOT0_PWMA</text>
<text x="116.3" y="167.8">MOT0</text>
<text x="134.4" y="166.8">10uF</text>
<text x=".1" y="171">_MODE</text>
<text x="37.6" y="172.3">MOT0_PWMB</text>
<text x="136.7" y="172.3">GND</text>
<text x="37.6" y="177.3">MOT1_PWMA</text>
<text x="111.3" y="179.9">MOT0_CURSENSE</text>
<text x="143" y="177.3">MOT0_PWMA</text>
<text x="178.6" y="179.9">+5VUSB</text>
<text x="178.6" y="177.3">MOT1_PWMA</text>
<text x="37.6" y="182.4">MOT1_PWMB</text>
<text x="131.3" y="184.6" transform="rotate(-90 131.3 184.6)">0.1</text>
<text x="136.1" y="185.7" transform="rotate(-90 136.1 185.7)">R18</text>
<text x="116.3" y="188.1">MOT1</text>
<text x="157.9" y="187.4">PWM0A PWM1A GND</text>
<text x="130.3" y="195.1">GND</text>
<text x="143" y="192.6">MOT0_PWMB</text>
<text x="178.6" y="195.1">+5VUSB</text>
<text x="178.6" y="192.6">MOT1_PWMB</text>
<text x="112.5" y="200.2">MOT1_CURSENSE</text>
<text x="157.9" y="202.6">PWM0B PWM1B</text>
<text x="131.3" y="205" transform="rotate(-90 131.3 205)">0.1</text>
<text x="136.1" y="206.1" transform="rotate(-90 136.1 206.1)">R19</text>
<text x="178.6" y="204">GND</text>
<text x="77" y="215.4">GND</text>
<text x="130.3" y="215.4">GND</text>
</g>
<g font-size="2.8" fill="#800000">
<text x="70.6" y="69.4">U$2</text>
<text x="83.3" y="99.9">LTC3566</text>
</g>
<g font-size="2.4" fill="#808080">
<text x="16.3" y="66.5">1</text>
<text x="16.3" y="69.1">2</text>
<text x="16.3" y="71.6">3</text>
<text x="90.6" y="68.4" transform="rotate(-90 90.6 68.4)">1</text>
<text x="98.2" y="68.4" transform="rotate(-90 98.2 68.4)">2</text>
<text x="159.8" y="70.3">1</text>
<text x="16.3" y="74.1">4</text>
<text x="16.3" y="76.7">5</text>
<text x="71" y="74.1">21</text>
<text x="72.2" y="76.7">2</text>
<text x="78" y="75.3">VBUS</text>
<text x="78" y="77.8">CLPROG</text>
<text x="88" y="72.2" transform="rotate(-90 88 72.2)">22</text>
<text x="92.8" y="75.3">VOUT</text>
<text x="103.4" y="74.1">20</text>
<text x="159.8" y="72.9">2</text>
<text x="16.3" y="79.2">6</text>
<text x="16.3" y="81.8">7</text>
<text x="71" y="81.8">15</text>
<text x="78" y="82.9">PROG</text>
<text x="89.2" y="80.4" transform="rotate(-90 89.2 80.4)">SW</text>
<text x="93.1" y="80.3">GATE</text>
<text x="103.4" y="79.2">18</text>
<text x="15.1" y="89.4">10</text>
<text x="16.3" y="84.3">8</text>
<text x="16.3" y="86.8">9</text>
<text x="72.2" y="89.4">3</text>
<text x="94.8" y="85.4">BAT</text>
<text x="103.4" y="89.4">1</text>
<text x="103.4" y="84.3">19</text>
<text x="15.1" y="94.5">12</text>
<text x="15.3" y="91.9">11</text>
<text x="71" y="91.9">16</text>
<text x="78" y="90.5">NTC</text>
<text x="78" y="93">CHRG</text>
<text x="90.6" y="90.5">LDO3V3</text>
<text x="91.3" y="95.6">SWAB1</text>
<text x="94" y="93">VIN1</text>
<text x="103.4" y="91.9">9</text>
<text x="103.4" y="94.5">7</text>
<text x="107.2" y="94.5">1</text>
<text x="15.1" y="97">13</text>
<text x="15.1" y="99.5">14</text>
<text x="15.1" y="102.1">15</text>
<text x="15.1" y="104.6">16</text>
<text x="15.1" y="107.2">17</text>
<text x="71" y="102.1">23</text>
<text x="71" y="104.6">24</text>
<text x="71" y="107.2">13</text>
<text x="78" y="103.2">CHRGEN</text>
<text x="78" y="105.7">EN1</text>
<text x="90.9" y="103.2">SWCD1</text>
<text x="91.6" y="105.7">VOUT1</text>
<text x="103.4" y="102.1">11</text>
<text x="103.4" y="104.6">10</text>
<text x="107.2" y="102.1">2</text>
<text x="143.9" y="102.7" transform="rotate(-90 143.9 102.7)">2</text>
<text x="146.5" y="102.7" transform="rotate(-90 146.5 102.7)">1</text>
<text x="15.1" y="109.7">18</text>
<text x="15.1" y="112.2">19</text>
<text x="71" y="109.7">14</text>
<text x="72.2" y="112.2">8</text>
<text x="78" y="108.3">LIM0</text>
<text x="78" y="110.8">LIM1</text>
<text x="78" y="113.3">MODE</text>
<text x="86.6" y="112.8" transform="rotate(-90 86.6 112.8)">GRND</text>
<text x="89.2" y="112.8" transform="rotate(-90 89.2 112.8)">GRD</text>
<text x="91.7" y="112.8" transform="rotate(-90 91.7 112.8)">GRD1</text>
<text x="94.2" y="112.8" transform="rotate(-90 94.2 112.8)">THER</text>
<text x="94.6" y="113.3">VC1</text>
<text x="94.8" y="110.8">FB1</text>
<text x="103.4" y="109.7">4</text>
<text x="103.4" y="112.2">5</text>
<text x="15.1" y="114.8">20</text>
<text x="85.5" y="119.8" transform="rotate(-90 85.5 119.8)">17</text>
<text x="88" y="119.8" transform="rotate(-90 88 119.8)">12</text>
<text x="90.6" y="118.6" transform="rotate(-90 90.6 118.6)">6</text>
<text x="93.1" y="119.8" transform="rotate(-90 93.1 119.8)">25</text>
<text x="16.3" y="122.4">1</text>
<text x="16.3" y="124.9">2</text>
<text x="16.3" y="127.5">3</text>
<text x="16.3" y="130">4</text>
<text x="16.3" y="132.5">5</text>
<text x="16.3" y="135.1">6</text>
<text x="16.3" y="137.6">7</text>
<text x="27.2" y="137.6">6</text>
<text x="16.3" y="140.2">8</text>
<text x="16.3" y="142.7">9</text>
<text x="27.2" y="142.7">4</text>
<text x="27.2" y="140.2">5</text>
<text x="157.3" y="144">1</text>
<text x="168.2" y="144">1</text>
<text x="15.1" y="145.2">10</text>
<text x="15.3" y="147.8">11</text>
<text x="27.2" y="147.8">2</text>
<text x="27.2" y="145.2">3</text>
<text x="66.5" y="147.1" transform="rotate(-90 66.5 147.1)">19</text>
<text x="76.6" y="147.1" transform="rotate(-90 76.6 147.1)">1</text>
<text x="84.2" y="147.1" transform="rotate(-90 84.2 147.1)">18</text>
<text x="94.4" y="147.1" transform="rotate(-90 94.4 147.1)">20</text>
<text x="157.3" y="146.5">2</text>
<text x="157.3" y="149">3</text>
<text x="168.2" y="146.5">2</text>
<text x="168.2" y="149">3</text>
<text x="15.1" y="150.3">12</text>
<text x="15.1" y="152.9">13</text>
<text x="15.1" y="155.4">14</text>
<text x="27.2" y="150.3">1</text>
<text x="67.6" y="155.9" transform="rotate(-90 67.6 155.9)">CP1</text>
<text x="77.7" y="155.9" transform="rotate(-90 77.7 155.9)">CP2</text>
<text x="85.4" y="155.9" transform="rotate(-90 85.4 155.9)">CP3</text>
<text x="95.5" y="155.9" transform="rotate(-90 95.5 155.9)">CP4</text>
<text x="98.2" y="155.2">VCP</text>
<text x="107.2" y="154.1">17</text>
<text x="157.3" y="151.6">4</text>
<text x="168.2" y="151.6">4</text>
<text x="15.1" y="157.9">15</text>
<text x="15.1" y="160.5">16</text>
<text x="55.7" y="156.7">3</text>
<text x="61.5" y="157.8">SLEEP</text>
<text x="98.3" y="160.3">VBB</text>
<text x="107.2" y="159.2">13</text>
<text x="150.9" y="161.7">1</text>
<text x="15.1" y="163">17</text>
<text x="15.1" y="165.6">18</text>
<text x="55.7" y="166.8">4</text>
<text x="61.5" y="167.9">IN1</text>
<text x="150.9" y="164.3">2</text>
<text x="15.1" y="168.1">19</text>
<text x="15.1" y="170.6">20</text>
<text x="55.7" y="171.9">5</text>
<text x="61.5" y="173">IN2</text>
<text x="95.4" y="170.5">OUT1A</text>
<text x="107.2" y="169.4">16</text>
<text x="119.2" y="170.6">1</text>
<text x="119.2" y="173.2">2</text>
<text x="55.7" y="177">6</text>
<text x="61.5" y="178.1">IN3</text>
<text x="95.4" y="175.6">OUT1B</text>
<text x="107.2" y="174.4">14</text>
<text x="107.2" y="179.5">15</text>
<text x="163.1" y="179.5">2</text>
<text x="163.1" y="177">3</text>
<text x="173.3" y="179.5">2</text>
<text x="173.3" y="177">3</text>
<text x="55.7" y="182.1">7</text>
<text x="61.5" y="183.2">IN4</text>
<text x="94.2" y="180.6">SENSE1</text>
<text x="163.1" y="182.1">1</text>
<text x="173.3" y="182.1">1</text>
<text x="95.4" y="190.8">OUT2A</text>
<text x="107.2" y="189.7">10</text>
<text x="119.2" y="190.9">1</text>
<text x="55.7" y="192.2">8</text>
<text x="55.7" y="197.3">9</text>
<text x="61.5" y="193.3">FL1</text>
<text x="95.4" y="195.9">OUT2B</text>
<text x="107.2" y="194.8">12</text>
<text x="119.2" y="193.5">2</text>
<text x="163.1" y="197.3">1</text>
<text x="163.1" y="194.8">2</text>
<text x="163.1" y="192.2">3</text>
<text x="173.3" y="197.3">1</text>
<text x="173.3" y="194.8">2</text>
<text x="173.3" y="192.2">3</text>
<text x="61.5" y="198.4">FL2</text>
<text x="80.3" y="200.4" transform="rotate(-90 80.3 200.4)">GND</text>
<text x="85.4" y="200.4" transform="rotate(-90 85.4 200.4)">THERMAL</text>
<text x="94.2" y="201">SENSE2</text>
<text x="107.2" y="199.8">11</text>
<text x="79.2" y="206.3" transform="rotate(-90 79.2 206.3)">2</text>
<text x="84.2" y="219.5" transform="rotate(-90 84.2 219.5)">THERMALPAD</text>
</g>
<g font-size="2" fill="#800000">
<text x="69.4" y="162.1">U$4</text>
<text x="69.4" y="185">MOTOR-A3906</text>
</g>
</svg>
